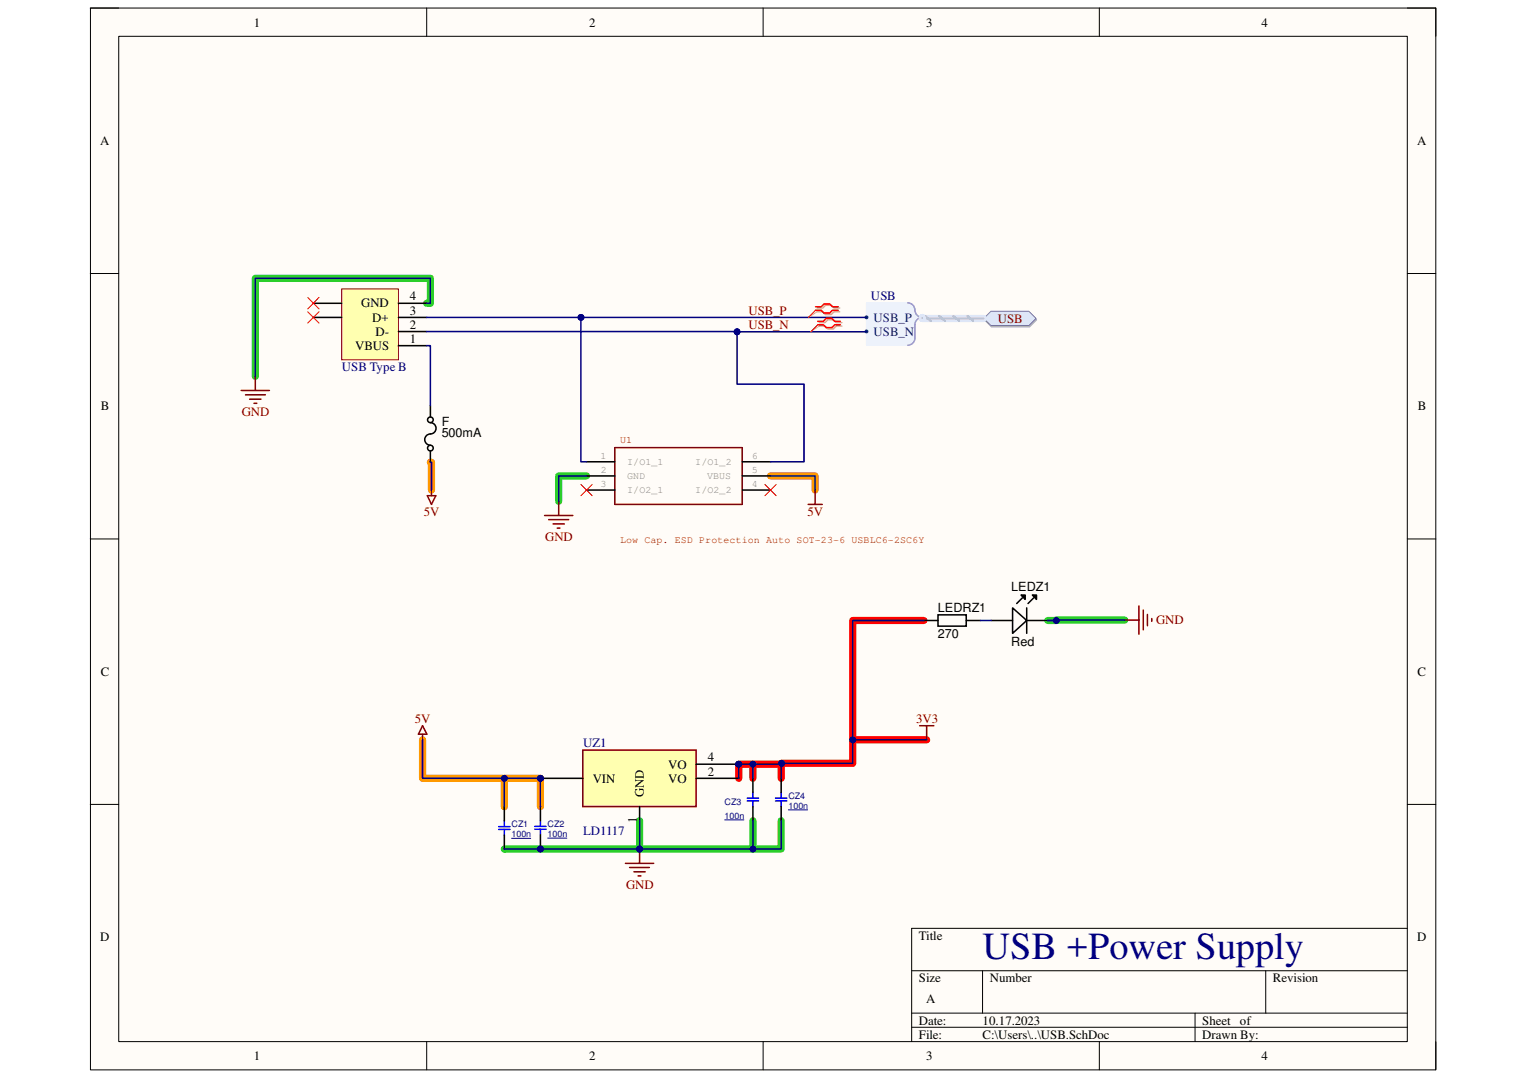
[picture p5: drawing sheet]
<svg xmlns="http://www.w3.org/2000/svg" width="297mm" height="210mm" viewBox="0 0 297 210" stroke-linecap="round" stroke-linejoin="round" font-family="sans-serif">
<path d="M17.6 1.6h261.9v206.7h-261.9z" fill-rule="evenodd" fill="#fffcf8"/>
<path d="M17.6 1.6h261.9v206.7h-261.9z" fill="none" stroke="#000" stroke-width=".19"/>
<path d="M23.1 7.1h250.8v195.7h-250.8z" fill-rule="evenodd" fill="#fffcf8"/>
<g fill="none" stroke="#000" stroke-width=".19">
<path d="M17.6 1.6h5.5M23.1 7.1h250.8v195.7h-250.8zM83.1 1.6v5.5M148.5 1.6v5.5M214 1.6v5.5M273.9 1.6h5.6v5.5M17.6 53.3h5.5M273.9 53.3h5.6M17.6 104.9h5.5M273.9 104.9h5.6M17.6 156.6h5.5M273.9 156.6h5.6"/>
<path d="M177.5 189h96.4M177.5 197.3h96.4M191.3 189v8.3M232.6 197.3v5.5M246.4 189v8.3M273.9 180.8h-96.4v22M83.1 202.8v5.5M148.5 202.8v5.5M177.5 200h96.4M214 202.8v5.5M279.5 202.8v5.5"/>
</g>
<path d="M83.1 59.1h.7v-4.9h-34.1v19.1M114.2 92.7h-5.4v4.9M218.9 120.7l-14.9 .1M124.5 159.8v5.5M146.6 159.8v5.5M152.1 159.8v5.5h-27.6M124.5 165.3l-26.3 .1" fill="none" stroke="#2bce2b" stroke-width="1.4"/>
<path d="M179.8 120.8h-13.8v27.8h-13.8v.2h-8.4v2.8M146.6 148.8v2.8M152.1 148.6v3M166 144.1h14.4" fill="none" stroke="#f00" stroke-width="1.4"/>
<path d="M83.8 90h.2v5.4M150 92.7h8.7v2.7M82.3 144.1v7.5h15.9M105.2 157.1v-5.5h-7v5.5" fill="none" stroke="#f90" stroke-width="1.4"/>
<path d="M66.5 56.3h11.1v13.8h-11.1z" fill-rule="evenodd" fill="#ffffb0"/>
<path d="M66.5 56.3h11.1v13.8h-11.1z" fill="none" stroke="#800000" stroke-width=".19"/>
<g fill="none" stroke="#000" stroke-width=".3">
<path d="M61 59.1h5.5M77.6 59.1h5.5M61 61.8h5.5M77.6 67.3h5.5M77.6 64.6h5.5M77.6 61.8h5.5M83.8 79v2.2M83.8 82.3a1.15 1.15 0 0 1 1.1 1.3 1.15 1.15 0 0 1-1.5 1 1.1 1.1 0 0 0-.7 1.2 1.1 1.1 0 0 0 1.1 .9M83.8 87.8v2.2M114.2 89.9h5.5M114.2 92.7h5.5M114.2 95.4h5.5"/>
<path d="M144.5 89.9h5.5M144.5 92.7h5.5M144.5 95.4h5.5"/>
<circle cx="83.8" cy="81.7" r=".55"/>
<circle cx="83.8" cy="87.2" r=".55"/>
</g>
<path d="M46.9 76h5.5M47.8 76.9h3.8M48.6 77.7h2.2M49.4 78.5h.6M49.7 73.3v2.7M108.8 97.6v2.8M119.7 87.2h24.8v11h-24.8zM106 100.4h5.5M106.8 101.2h3.9M107.7 102h2.2M108.5 102.8h.5" fill="none" stroke="#800000" stroke-width=".3"/>
<path d="M59.9 57.9l2.2 2.3M62.1 57.9l-2.2 2.3M59.9 60.7l2.2 2.2M62.1 60.7l-2.2 2.2M113.1 94.3l2.2 2.2M115.3 94.3l-2.2 2.2M148.9 94.3l2.2 2.2M151.1 94.3l-2.2 2.2" fill="none" stroke="#f00" stroke-width=".19"/>
<circle cx="105.2" cy="151.6" r=".55" fill="#000080"/>
<circle cx="105.2" cy="151.6" r=".55" fill="none" stroke="#000080" stroke-width=".19"/>
<circle cx="143.8" cy="148.8" r=".56" fill="#000080"/>
<circle cx="143.8" cy="148.8" r=".56" fill="none" stroke="#000080" stroke-width=".19"/>
<path d="M113.4 146h22.1v11.1h-22.1z" fill-rule="evenodd" fill="#ffffb0"/>
<path d="M113.4 146h22.1v11.1h-22.1z" fill="none" stroke="#800000" stroke-width=".3"/>
<path d="M105.2 151.6h8.2" fill="none" stroke="#000" stroke-width=".3"/>
<circle cx="105.2" cy="151.6" r=".55" fill="#000080"/>
<circle cx="105.2" cy="151.6" r=".55" fill="none" stroke="#000080" stroke-width=".19"/>
<path d="M124.5 157.1v2.7M135.5 151.6h8.3M135.5 148.8h8.3" fill="none" stroke="#000" stroke-width=".3"/>
<circle cx="143.8" cy="148.8" r=".56" fill="#000080"/>
<circle cx="143.8" cy="148.8" r=".56" fill="none" stroke="#000080" stroke-width=".19"/>
<path d="M121.7 168.1h5.6M122.6 168.9h3.8M123.4 169.8h2.2M124.2 170.6h.6M124.5 165.3v2.8" fill="none" stroke="#800000" stroke-width=".3"/>
<circle cx="124.5" cy="165.3" r=".55" fill="#000080"/>
<circle cx="124.5" cy="165.3" r=".55" fill="none" stroke="#000080" stroke-width=".19"/>
<circle cx="105.2" cy="165.3" r=".55" fill="#000080"/>
<circle cx="105.2" cy="165.3" r=".55" fill="none" stroke="#000080" stroke-width=".19"/>
<path d="M105.2 159.8v1.1M104.1 161.5h2.2M104.1 160.9h2.2M105.2 161.5v1.1" fill="none" stroke="#00f" stroke-width=".3"/>
<path d="M105.2 162.6v2.7" fill="none" stroke="#000" stroke-width=".3"/>
<circle cx="105.2" cy="165.3" r=".55" fill="#000080"/>
<g fill="none" stroke="#000080" stroke-width=".19">
<path d="M141 159.6h3.9M153.4 157.7h3.9M99.5 163.2h3.9M106.5 163.2h3.9"/>
<circle cx="105.2" cy="165.3" r=".55"/>
</g>
<g fill="none" stroke="#000" stroke-width=".3">
<path d="M182.6 119.7h5.5v2.2h-5.5zM197.1 118.4l2.8 2.4-2.8 2.5zM198.8 115.9h.8v.8zM199 116.4l-1.1 1.1M199.9 118.4v4.9M201 115.9h.8v.8zM201.2 116.4l-1.1 1.1M179.8 120.8h2.8M188.1 120.8h2.7M193 120.8h4.1M199.9 120.8h4.1M98.2 157.1v2.8"/>
<path d="M105.2 157.1v2.7M146.6 151.6v2.7M146.6 157.1v2.7M152.1 151.6v2.7M152.1 157.1v2.7M98.2 162.6v2.8"/>
</g>
<path d="M98.2 159.9v1.1M145.5 156h2.2M145.5 155.4h2.2M146.6 154.3v1.1M146.6 156v1.1M151 156h2.2M151 155.4h2.2M152.1 154.3v1.1M152.1 156v1.1M97.1 161.5h2.2M97.1 161h2.2M98.2 161.5v1.1" fill="none" stroke="#00f" stroke-width=".3"/>
<path d="M221.7 118v5.5M222.5 118.8v3.8M223.3 119.6v2.2M218.9 120.7h2.8M224.2 120.4v.6" fill="none" stroke="#800000" stroke-width=".3"/>
<path d="M198.8 115.9h.8v.8zM201 115.9h.8v.8z" fill="#000"/>
<path d="M168.7 59h8a1.46 1.46 0 0 1 1.4 1.7l.4 .6 .7 .5-.7 .5-.4 .6v2.9l-.2 .7-.5 .6-.7 .1h-8z" fill-rule="evenodd" fill="#edf2fb"/>
<path d="M168.7 59h8a1.46 1.46 0 0 1 1.4 1.7l.4 .6 .7 .5-.7 .5-.4 .6v2.9l-.2 .7-.5 .6-.7 .1h-8z" fill="none" stroke="#edf2fb" stroke-width=".19"/>
<path d="M176.7 59a1.6 1.6 0 0 1 1.5 1.8 1.43 1.43 0 0 0 1.3 1 1.42 1.42 0 0 0-1.4 1.4v2.6a1.41 1.41 0 0 1-1.4 1.4" fill="none" stroke="#8f9ec9" stroke-width=".3"/>
<circle cx="168.7" cy="61.8" r=".27" fill="#003a70"/>
<circle cx="168.7" cy="61.8" r=".27" fill="none" stroke="#003a70" stroke-width=".19"/>
<circle cx="168.7" cy="64.5" r=".27" fill="#003a70"/>
<circle cx="168.7" cy="64.5" r=".27" fill="none" stroke="#003a70" stroke-width=".19"/>
<path d="M191.6 62.3l1.4-1.4h7.4l1.4 1.4-1.4 1.4h-7.4z" fill-rule="evenodd" fill="#bac0ca"/>
<path d="M191.6 62.3l1.4-1.4h7.4l1.4 1.4-1.4 1.4h-7.4z" fill="none" stroke="#a6acb6" stroke-width=".19"/>
<path d="M191.5 62l1.4-1.4h7.4l1.4 1.4-1.4 1.4h-7.4z" fill-rule="evenodd" fill="#d5e4ff"/>
<path d="M191.5 62l1.4-1.4h7.4l1.4 1.4-1.4 1.4h-7.4z" fill="none" stroke="#70809b" stroke-width=".19"/>
<path d="M83.2 96.5h1.6l-.8 1.7zM84 95.4v1.1M157.3 98.2h2.8M158.7 95.4v2.8M82.3 141.3l.8 1.7h-1.7zM82.3 143v1.1M179 141.3h2.8M180.4 141.3v2.8" fill="none" stroke="#800000" stroke-width=".3"/>
<path d="M83.1 67.3h.7v11.7M114.2 92.7h-5.4v4.9M152.1 159.8v5.5h-27.6" fill="none" stroke="#000080" stroke-width=".3"/>
<circle cx="146.6" cy="165.3" r=".55" fill="#000080"/>
<circle cx="146.6" cy="165.3" r=".55" fill="none" stroke="#000080" stroke-width=".19"/>
<circle cx="124.5" cy="165.3" r=".55" fill="#000080"/>
<circle cx="124.5" cy="165.3" r=".55" fill="none" stroke="#000080" stroke-width=".19"/>
<path d="M190.8 120.8h2.2M204 120.8h1.6" fill="none" stroke="#000080" stroke-width=".3"/>
<circle cx="205.6" cy="120.8" r=".55" fill="#000080"/>
<circle cx="205.6" cy="120.8" r=".55" fill="none" stroke="#000080" stroke-width=".19"/>
<path d="M218.9 120.7l-13.3 .1" fill="none" stroke="#000080" stroke-width=".3"/>
<circle cx="205.6" cy="120.8" r=".55" fill="#000080"/>
<circle cx="205.6" cy="120.8" r=".55" fill="none" stroke="#000080" stroke-width=".19"/>
<path d="M124.5 159.8v5.5" fill="none" stroke="#000080" stroke-width=".3"/>
<circle cx="124.5" cy="165.3" r=".55" fill="#000080"/>
<circle cx="124.5" cy="165.3" r=".55" fill="none" stroke="#000080" stroke-width=".19"/>
<path d="M146.6 159.8v5.5" fill="none" stroke="#000080" stroke-width=".3"/>
<circle cx="146.6" cy="165.3" r=".55" fill="#000080"/>
<circle cx="146.6" cy="165.3" r=".55" fill="none" stroke="#000080" stroke-width=".19"/>
<path d="M146.6 148.8v2.8" fill="none" stroke="#000080" stroke-width=".3"/>
<circle cx="146.6" cy="148.8" r=".55" fill="#000080"/>
<circle cx="146.6" cy="148.8" r=".55" fill="none" stroke="#000080" stroke-width=".19"/>
<path d="M124.5 165.3l-26.3 .1" fill="none" stroke="#000080" stroke-width=".3"/>
<circle cx="105.2" cy="165.3" r=".55" fill="#000080"/>
<circle cx="105.2" cy="165.3" r=".55" fill="none" stroke="#000080" stroke-width=".19"/>
<circle cx="124.5" cy="165.3" r=".55" fill="#000080"/>
<circle cx="124.5" cy="165.3" r=".55" fill="none" stroke="#000080" stroke-width=".19"/>
<path d="M105.2 151.6v5.5" fill="none" stroke="#000080" stroke-width=".3"/>
<circle cx="105.2" cy="151.6" r=".55" fill="#000080"/>
<circle cx="105.2" cy="151.6" r=".55" fill="none" stroke="#000080" stroke-width=".19"/>
<path d="M105.2 151.6h-7v5.5" fill="none" stroke="#000080" stroke-width=".3"/>
<circle cx="98.2" cy="151.6" r=".55" fill="#000080"/>
<circle cx="98.2" cy="151.6" r=".55" fill="none" stroke="#000080" stroke-width=".19"/>
<circle cx="105.2" cy="151.6" r=".55" fill="#000080"/>
<circle cx="105.2" cy="151.6" r=".55" fill="none" stroke="#000080" stroke-width=".19"/>
<path d="M83.1 59.1h.7v-4.9h-34.1v19.1M152.1 148.6v3" fill="none" stroke="#000080" stroke-width=".3"/>
<circle cx="152.1" cy="148.6" r=".56" fill="#000080"/>
<circle cx="152.1" cy="148.6" r=".56" fill="none" stroke="#000080" stroke-width=".19"/>
<path d="M83.8 90h.2v5.4M150 92.7h8.7v2.7M82.3 144.1v7.5h15.9" fill="none" stroke="#000080" stroke-width=".3"/>
<circle cx="98.2" cy="151.6" r=".55" fill="#000080"/>
<circle cx="98.2" cy="151.6" r=".55" fill="none" stroke="#000080" stroke-width=".19"/>
<path d="M179.8 120.8h-13.8v27.8h-13.8v.2h-8.4v2.8" fill="none" stroke="#000080" stroke-width=".3"/>
<circle cx="143.8" cy="148.8" r=".56" fill="#000080"/>
<circle cx="143.8" cy="148.8" r=".56" fill="none" stroke="#000080" stroke-width=".19"/>
<circle cx="146.6" cy="148.8" r=".55" fill="#000080"/>
<circle cx="146.6" cy="148.8" r=".55" fill="none" stroke="#000080" stroke-width=".19"/>
<circle cx="152.1" cy="148.6" r=".56" fill="#000080"/>
<circle cx="152.1" cy="148.6" r=".56" fill="none" stroke="#000080" stroke-width=".19"/>
<circle cx="166" cy="144.1" r=".55" fill="#000080"/>
<circle cx="166" cy="144.1" r=".55" fill="none" stroke="#000080" stroke-width=".19"/>
<path d="M166 144.1h14.4" fill="none" stroke="#000080" stroke-width=".3"/>
<circle cx="166" cy="144.1" r=".55" fill="#000080"/>
<circle cx="166" cy="144.1" r=".55" fill="none" stroke="#000080" stroke-width=".19"/>
<path d="M143.5 64.6v10.2h13v15.1h-6.5" fill="none" stroke="#000080" stroke-width=".3"/>
<circle cx="143.5" cy="64.6" r=".56" fill="#000080"/>
<circle cx="143.5" cy="64.6" r=".56" fill="none" stroke="#000080" stroke-width=".19"/>
<path d="M83.1 64.6h60.4" fill="none" stroke="#000080" stroke-width=".3"/>
<circle cx="143.5" cy="64.6" r=".56" fill="#000080"/>
<circle cx="143.5" cy="64.6" r=".56" fill="none" stroke="#000080" stroke-width=".19"/>
<path d="M179.5 61.8v.2h12" fill="none" stroke="#cbdaff" stroke-width="1.4"/>
<path d="M180.1 61.6l1.1 .9M182.8 61.6l1.1 .9M185.6 61.6l1.1 .9M188.3 61.6l1.1 .9" fill="none" stroke="#adbce7" stroke-width=".42"/>
<path d="M179.5 61.8v.2h12" fill="none" stroke="#adbce7" stroke-width=".3"/>
<path d="M113.1 61.8v28.1h1.1" fill="none" stroke="#000080" stroke-width=".3"/>
<circle cx="113.1" cy="61.8" r=".57" fill="#000080"/>
<circle cx="113.1" cy="61.8" r=".57" fill="none" stroke="#000080" stroke-width=".19"/>
<path d="M83.1 61.8h85.6" fill="none" stroke="#000080" stroke-width=".3"/>
<circle cx="113.1" cy="61.8" r=".57" fill="#000080"/>
<circle cx="113.1" cy="61.8" r=".57" fill="none" stroke="#000080" stroke-width=".19"/>
<path d="M168.7 64.6h-25.2" fill="none" stroke="#000080" stroke-width=".3"/>
<circle cx="143.5" cy="64.6" r=".56" fill="#000080"/>
<circle cx="143.5" cy="64.6" r=".56" fill="none" stroke="#000080" stroke-width=".19"/>
<path d="M159 60h1.1l.6-.6h1.1l.5 .6h1.1M159 60.7h1.1l.6 .6h1.1l.5-.6h1.1M159.5 62.8h1.1l.5-.5h1.1l.6 .5h1.1M159.5 63.5h1.1l.5 .6h1.1l.6-.6h1.1" fill="none" stroke="#d0a19e" stroke-width=".3"/>
<path d="M159 60.7l-1.7 1.1M159.5 63.5l-1.7 1.1" fill="none" stroke="#d0a19e" stroke-width=".19"/>
<path d="M158.7 59.7h1.1l.6-.5h1.1l.5 .5h1.1M158.7 60.4h1.1l.6 .6h1.1l.5-.6h1.1M159.2 62.6h1.1l.5-.6h1.1l.6 .6h1.1M159.2 63.2h1.1l.5 .6h1.1l.6-.6h1.1" fill="none" stroke="#f00" stroke-width=".3"/>
<path d="M158.7 60.4l-1.4 1.4M159.2 63.2l-1.4 1.4" fill="none" stroke="#f00" stroke-width=".19"/>
<text font-size="7.5" fill="#000080" x="191.3" y="186.7">USB +Power Supply</text>
<g font-size="2.5">
<text x="49.4" y="5.2">1</text>
<text x="114.7" y="5.2">2</text>
<text x="180.3" y="5.2">3</text>
<text x="245.6" y="5.2">4</text>
<text x="19.5" y="28.2">A</text>
<text x="275.8" y="28.2">A</text>
<text x="70.3" y="59.9">GND</text>
<text x="79.8" y="58.5">4</text>
<text x="72.5" y="62.7">D+</text>
<text x="73.1" y="65.4">D-</text>
<text x="79.8" y="64">2</text>
<text x="79.8" y="61.3">3</text>
<text x="69.1" y="68.2">VBUS</text>
<text x="79.8" y="66.8">1</text>
<text x="19.6" y="79.9">B</text>
<text x="86" y="83">F</text>
<text x="276" y="79.9">B</text>
<text x="86" y="85.1">500mA</text>
<text x="182.6" y="119.2">LEDRZ1</text>
<text x="196.8" y="115.1">LEDZ1</text>
<text x="182.6" y="124.2">270</text>
<text x="196.8" y="125.8">Red</text>
<text x="19.6" y="131.6">C</text>
<text x="275.9" y="131.6">C</text>
<text x="130.1" y="149.6">VO</text>
<text x="137.7" y="148.3">4</text>
<text x="115.4" y="152.4">VIN</text>
<text x="125.3" y="155.2" transform="rotate(-90 125.3 155.2)">GND</text>
<text x="130.1" y="152.4">VO</text>
<text x="137.7" y="151">2</text>
<text x="123.9" y="160.2" transform="rotate(-90 123.9 160.2)">1</text>
<text x="19.5" y="183.3">D</text>
<text x="178.9" y="183">Title</text>
<text x="275.9" y="183.3">D</text>
<text x="178.9" y="191.2">Size</text>
<text x="192.7" y="191.2">Number</text>
<text x="247.8" y="191.2">Revision</text>
<text x="180.3" y="195.4">A</text>
<text x="178.9" y="199.5">Date:</text>
<text x="178.9" y="202.3">File:</text>
<text x="191.3" y="199.5">10.17.2023</text>
<text x="191.3" y="202.3">C:\Users\..\USB.SchDoc</text>
<text x="234" y="202.3">Drawn By:</text>
<text x="234" y="199.5">Sheet of</text>
<text x="49.4" y="206.4">1</text>
<text x="114.7" y="206.4">2</text>
<text x="180.3" y="206.4">3</text>
<text x="245.6" y="206.4">4</text>
</g>
<g font-size="2.5" fill="#000080">
<text x="169.5" y="58.4">USB</text>
<text x="66.5" y="72.3">USB Type B</text>
<text x="113.5" y="145.5">UZ1</text>
<text x="113.5" y="162.6">LD1117</text>
</g>
<g font-size="2.5" fill="#800000">
<text x="145.7" y="61.3">USB_P</text>
<text x="145.7" y="64.1">USB_N</text>
<text x="194.2" y="62.9">USB</text>
<text x="47.1" y="81">GND</text>
<text x="82.5" y="100.4">5V</text>
<text x="157.2" y="100.4">5V</text>
<text x="106.1" y="105.3">GND</text>
<text x="225" y="121.6">GND</text>
<text x="80.8" y="140.8">5V</text>
<text x="178.3" y="140.8">3V3</text>
<text x="121.9" y="173.1">GND</text>
</g>
<g font-size="2.5" fill="#003a70">
<text x="170" y="62.7">USB_P</text>
<text x="170" y="65.4">USB_N</text>
</g>
<g font-size="1.9" fill="#808080">
<text x="116.9" y="89.4">1</text>
<text x="146.3" y="89.4">6</text>
<text x="116.9" y="94.9">3</text>
<text x="116.9" y="92.1">2</text>
<text x="122.1" y="90.5">I/O1_1</text>
<text x="122.1" y="93.2">GND</text>
<text x="122.1" y="96">I/O2_1</text>
<text x="135.3" y="90.5">I/O1_2</text>
<text x="135.3" y="96">I/O2_2</text>
<text x="137.6" y="93.2">VBUS</text>
<text x="146.3" y="92.1">5</text>
<text x="146.3" y="94.9">4</text>
</g>
<g font-size="1.9" fill="#800000">
<text x="120.7" y="86.2">U1</text>
<text x="120.7" y="105.7">Low Cap. ESD Protection Auto SOT-23-6 USBLC6-2SC6Y</text>
</g>
<g font-size="1.7" fill="#000080">
<text x="153.5" y="155.6">CZ4</text>
<text x="99.6" y="161.1">CZ1</text>
<text x="106.6" y="161.1">CZ2</text>
<text x="141.1" y="159.5">100n</text>
<text x="141.1" y="156.7">CZ3</text>
<text x="153.5" y="157.5">100n</text>
<text x="99.6" y="163.1">100n</text>
<text x="106.6" y="163">100n</text>
</g>
</svg>
